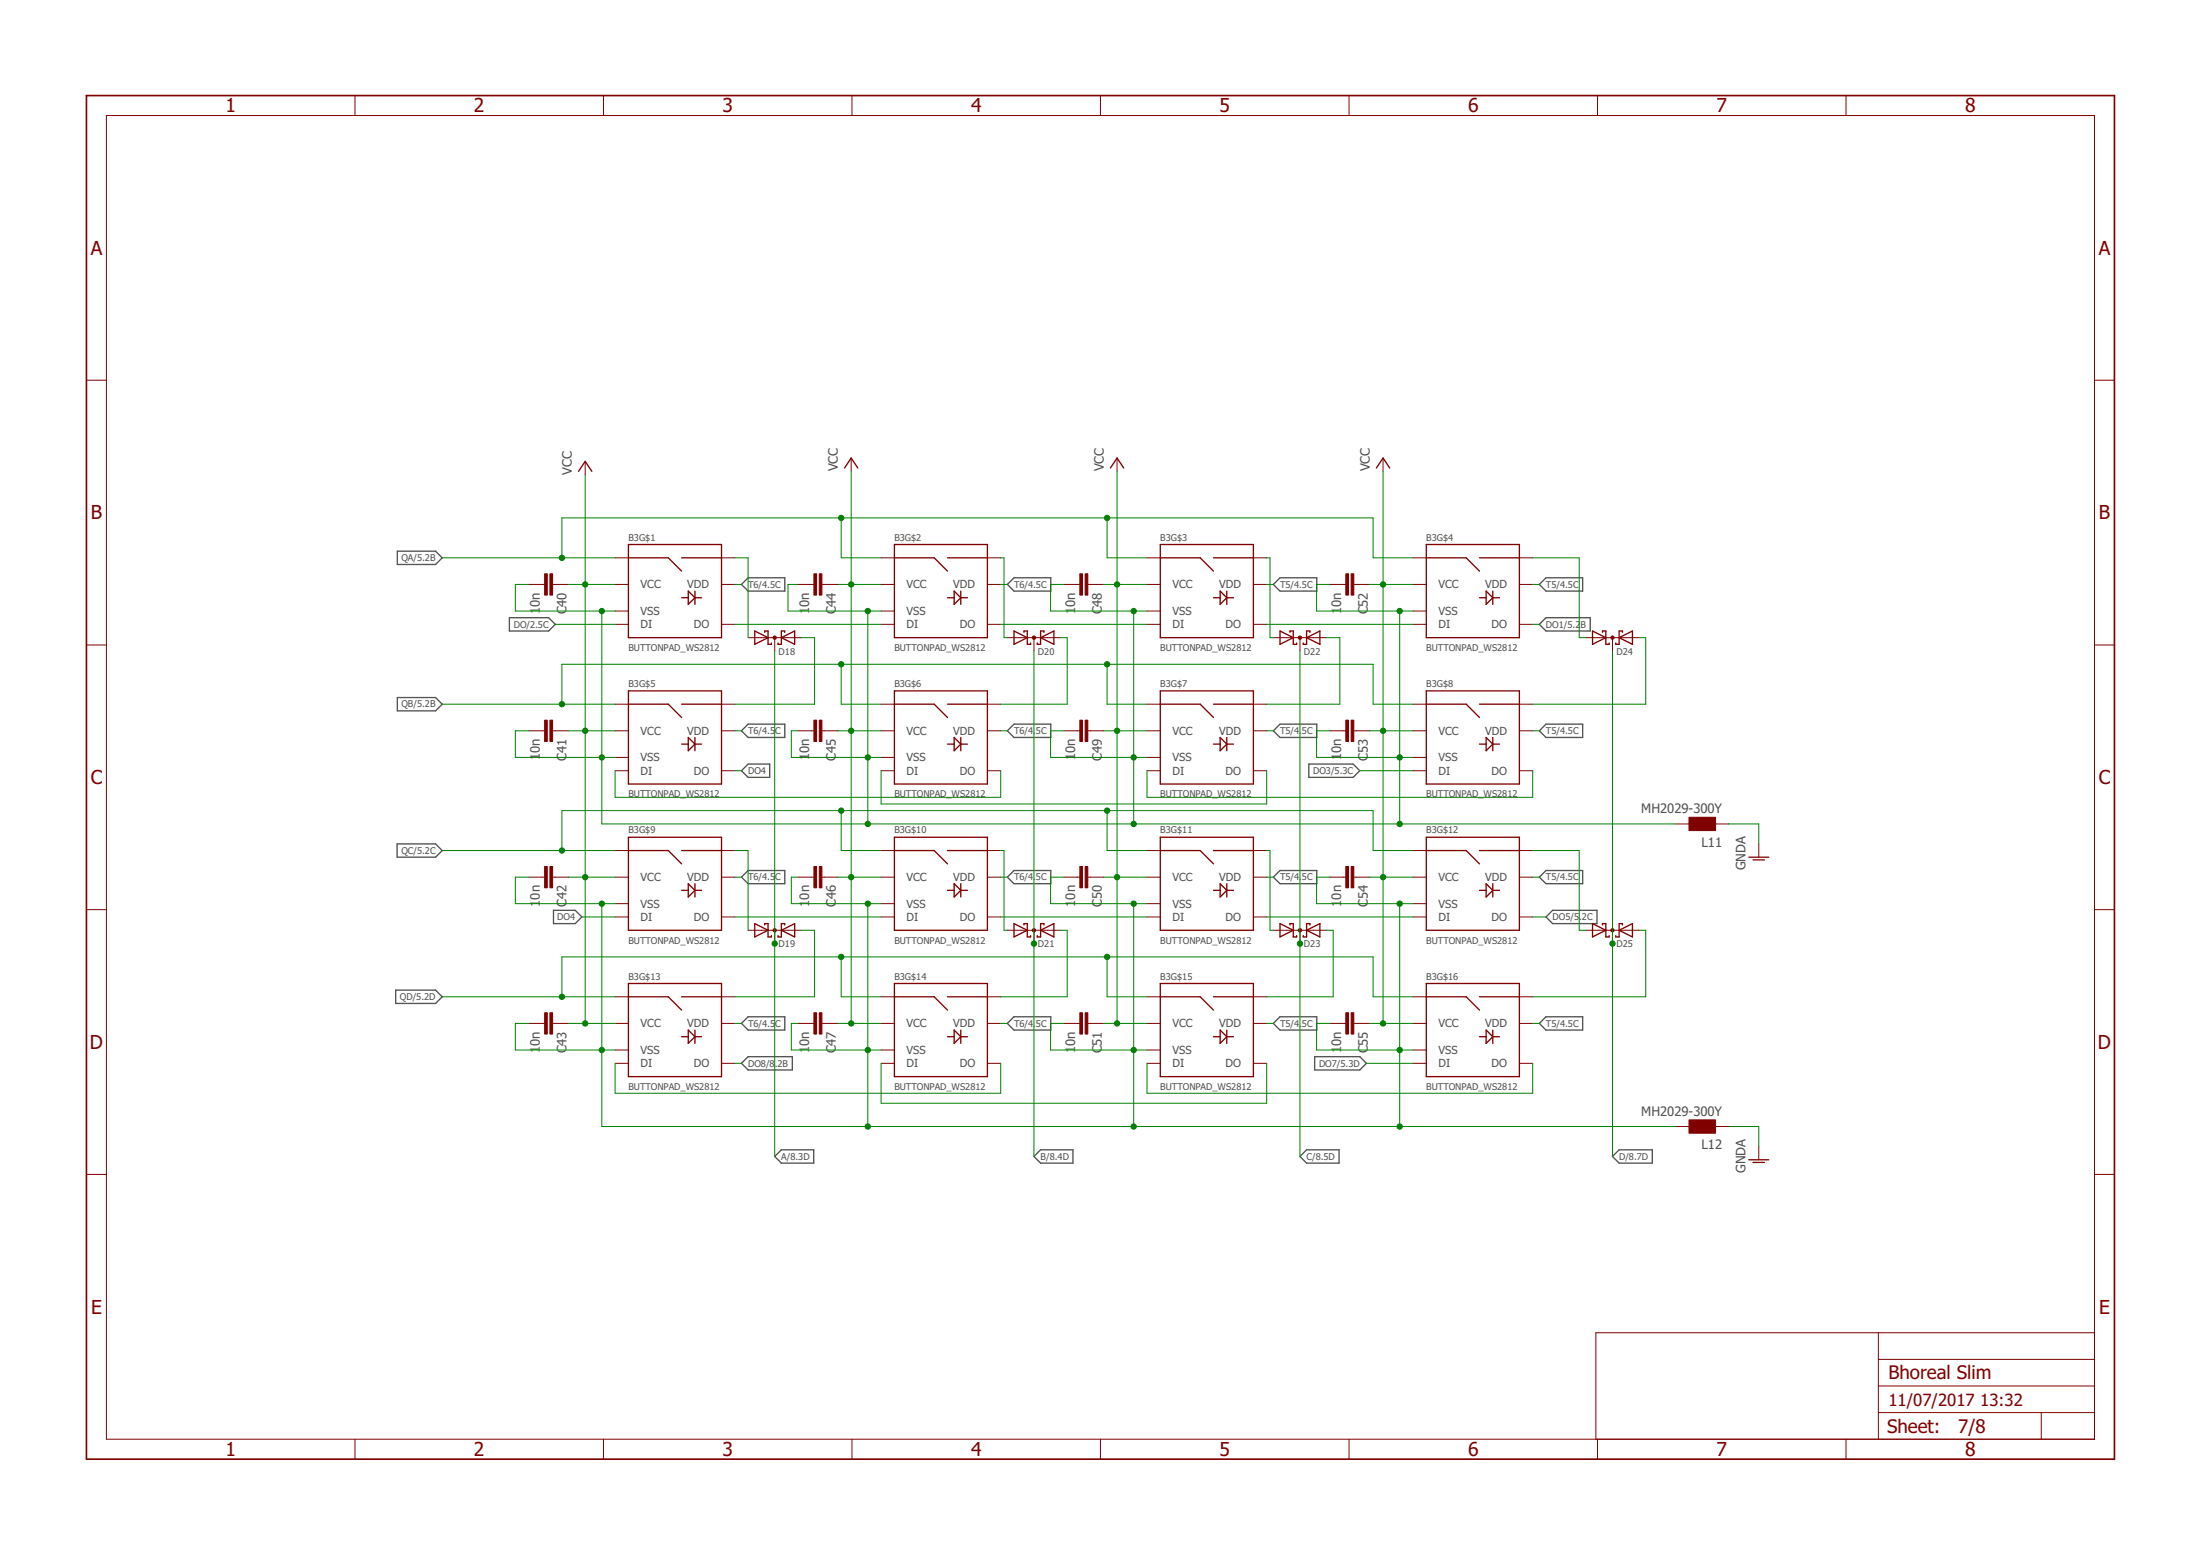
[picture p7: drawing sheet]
<svg xmlns="http://www.w3.org/2000/svg" width="420mm" height="297mm" viewBox="0 0 420 297" stroke-linecap="round" stroke-linejoin="round" font-family="sans-serif">
<g fill="none" stroke="#505050" stroke-width=".25">
<path d="M75.9 105.2h7.3l1.3 1.3-1.3 1.3h-7.3zM97.3 117.9h7.5l1.2 1.3-1.2 1.3h-7.5zM142.9 110.3h7v2.5h-7l-1.3-1.2zM193.7 110.3h7v2.5h-7l-1.3-1.2zM243.2 111.6l1.3-1.3h7v2.5h-7zM294 119.2l1.3-1.3h8.4v2.6h-8.4zM295.3 110.3h7v2.5h-7l-1.3-1.2zM75.9 133.2h7.3l1.3 1.2-1.3 1.3h-7.3zM142.9 138.2h7v2.6h-7l-1.3-1.3zM193.7 138.2h7v2.6h-7l-1.3-1.3zM243.2 139.5l1.3-1.3h7v2.6h-7zM294 139.5l1.3-1.3h7v2.6h-7z"/>
<path d="M141.6 147.1l1.3-1.2h4.1v2.5h-4.1zM250 145.9h8.4l1.3 1.2-1.3 1.3h-8.4zM75.8 161.1h7.4l1.3 1.3-1.3 1.2h-7.4zM105.7 173.8h4.2l1.2 1.2-1.2 1.3h-4.2zM142.9 166.2h7v2.5h-7l-1.3-1.3zM193.7 166.2h7v2.5h-7l-1.3-1.3zM243.2 167.4l1.3-1.2h7v2.5h-7zM294 167.4l1.3-1.2h7v2.5h-7zM295.3 175l1.2-1.2h8.5v2.5h-8.5zM75.6 189h7.6l1.3 1.3-1.3 1.3h-7.6zM142.9 194.1h7v2.5h-7l-1.3-1.2zM193.7 194.1h7v2.5h-7l-1.3-1.2z"/>
<path d="M243.2 195.4l1.3-1.3h7v2.5h-7zM294 195.4l1.3-1.3h7v2.5h-7zM141.6 203l1.3-1.3h8.4v2.6h-8.4zM198.7 219.5h6.2v2.5h-6.2l-1.2-1.2zM249.5 219.5h6.2v2.5h-6.2l-1.2-1.2zM251.1 201.7h8.6l1.3 1.3-1.3 1.3h-8.6zM309.2 219.5h6.4v2.5h-6.4l-1.2-1.2zM148 220.8l1.2-1.3h6.2v2.5h-6.2z"/>
</g>
<g fill="none" stroke="#800000" stroke-width=".25">
<path d="M110.5 90l1.3-1.9 1.2 1.9M161.3 89.3l1.3-1.9 1.2 1.9M212.1 89.3l1.2-1.9 1.3 1.9M262.9 89.3l1.2-1.9 1.3 1.9M120 103.9h17.8v17.8h-17.8zM120 106.5h7.6l2.6 2.5M130.2 106.5h7.6M130.2 114.1h1.2M131.4 112.8l1.3 1.3-1.3 1.3zM132.7 112.8v2.6M132.7 114.1h1.3M170.8 103.9h17.8v17.8h-17.8z"/>
<path d="M170.8 106.5h7.6l2.6 2.5M181 106.5h7.6M181 114.1h1.2M182.2 112.8l1.3 1.3-1.3 1.3zM183.5 114.1h1.3M183.5 112.8v2.6M221.6 103.9h17.8v17.8h-17.8zM221.6 106.5h7.6l2.6 2.5M231.8 106.5h7.6M231.8 114.1h1.2M233 112.8l1.3 1.3-1.3 1.3zM234.3 114.1h1.3"/>
<path d="M234.3 112.8v2.6M272.4 103.9h17.8v17.8h-17.8zM272.4 106.5h7.6l2.6 2.5M282.6 106.5h7.6M282.6 114.1h1.2M283.8 112.8l1.3 1.3-1.3 1.3zM285.1 114.1h1.3M285.1 112.8v2.6M120 131.9h17.8v17.8h-17.8zM120 134.4h7.6l2.6 2.6M130.2 134.4h7.6M144.1 120.5l2.6 1.2-2.6 1.3z"/>
<path d="M146 120.7v-.2h.7v2.5h.6v-.3M149.2 121.7l2.6-1.2v2.5zM149.9 120.7v-.2h-.7v2.5h-.6v-.3M170.8 131.9h17.8v17.8h-17.8zM170.8 134.4h7.6l2.6 2.6M181 134.4h7.6M193.7 120.5l2.5 1.2-2.5 1.3zM195.6 120.7v-.2h.6v2.5h.6v-.3M198.7 121.7l2.6-1.2v2.5zM199.4 120.7v-.2h-.7v2.5h-.6v-.3M221.6 131.9h17.8v17.8h-17.8zM221.6 134.4h7.6l2.6 2.6"/>
<path d="M231.8 134.4h7.6M244.5 120.5l2.5 1.2-2.5 1.3zM246.4 120.7v-.2h.6v2.5h.6v-.3M249.5 121.7l2.6-1.2v2.5zM250.2 120.7v-.2h-.7v2.5h-.6v-.3M272.4 131.9h17.8v17.8h-17.8zM272.4 134.4h7.6l2.6 2.6M282.6 134.4h7.6M304.1 120.5l2.6 1.2-2.6 1.3zM306 120.7v-.2h.7v2.5h.6v-.3M309.2 121.7l2.6-1.2v2.5zM309.9 120.7v-.2h-.7v2.5h-.6v-.3"/>
<path d="M120 159.8h17.8v17.8h-17.8zM130.2 142h1.2M131.4 140.8l1.3 1.2-1.3 1.3zM132.7 140.8v2.5M132.7 142h1.3M170.8 159.8h17.8v17.8h-17.8zM181 142h1.2M182.2 140.8l1.3 1.2-1.3 1.3zM183.5 140.8v2.5M183.5 142h1.3M221.6 159.8h17.8v17.8h-17.8zM231.8 142h1.2"/>
<path d="M233 140.8l1.3 1.2-1.3 1.3zM234.3 140.8v2.5M234.3 142h1.3M272.4 159.8h17.8v17.8h-17.8zM282.6 142h1.2M283.8 140.8l1.3 1.2-1.3 1.3zM285.1 140.8v2.5M285.1 142h1.3M120 162.4h7.6l2.6 2.5M130.2 162.4h7.6M130.2 170h1.2M131.4 168.7l1.3 1.3-1.3 1.2z"/>
<path d="M132.7 168.7v2.5M132.7 170h1.3M144.1 176.3l2.6 1.3-2.6 1.3zM146 176.6v-.3h.7v2.6h.6v-.3M149.2 177.6l2.6-1.3v2.6zM149.9 176.6v-.3h-.7v2.6h-.6v-.3M170.8 162.4h7.6l2.6 2.5M181 162.4h7.6M181 170h1.2M182.2 168.7l1.3 1.3-1.3 1.2zM183.5 168.7v2.5M183.5 170h1.3"/>
<path d="M193.7 176.3l2.5 1.3-2.5 1.3zM195.6 176.6v-.3h.6v2.6h.6v-.3M198.7 177.6l2.6-1.3v2.6zM199.4 176.6v-.3h-.7v2.6h-.6v-.3M221.6 162.4h7.6l2.6 2.5M231.8 162.4h7.6M231.8 170h1.2M233 168.7l1.3 1.3-1.3 1.2zM234.3 168.7v2.5M234.3 170h1.3M244.5 176.3l2.5 1.3-2.5 1.3zM246.4 176.6v-.3h.6v2.6h.6v-.3"/>
<path d="M249.5 177.6l2.6-1.3v2.6zM250.2 176.6v-.3h-.7v2.6h-.6v-.3M272.4 162.4h7.6l2.6 2.5M282.6 162.4h7.6M282.6 170h1.2M283.8 168.7l1.3 1.3-1.3 1.2zM285.1 168.7v2.5M285.1 170h1.3M304.1 176.3l2.6 1.3-2.6 1.3zM306 176.6v-.3h.7v2.6h.6v-.3M309.2 177.6l2.6-1.3v2.6zM309.9 176.6v-.3h-.7v2.6h-.6v-.3"/>
<path d="M334 163.6h3.8M334.8 164.1h2.2M120 187.7h17.8v17.8h-17.8zM120 190.3h7.6l2.6 2.5M130.2 190.3h7.6M130.2 197.9h1.2M131.4 196.6l1.3 1.3-1.3 1.3zM132.7 196.6v2.6M132.7 197.9h1.3M170.8 187.7h17.8v17.8h-17.8zM170.8 190.3h7.6l2.6 2.5M181 190.3h7.6"/>
<path d="M181 197.9h1.2M182.2 196.6l1.3 1.3-1.3 1.3zM183.5 196.6v2.6M183.5 197.9h1.3M221.6 187.7h17.8v17.8h-17.8zM221.6 190.3h7.6l2.6 2.5M231.8 190.3h7.6M231.8 197.9h1.2M233 196.6l1.3 1.3-1.3 1.3zM234.3 196.6v2.6M234.3 197.9h1.3M272.4 187.7h17.8v17.8h-17.8z"/>
<path d="M272.4 190.3h7.6l2.6 2.5M282.6 190.3h7.6M282.6 197.9h1.2M283.8 196.6l1.3 1.3-1.3 1.3zM285.1 196.6v2.6M285.1 197.9h1.3M334 221.4h3.8M334.8 221.9h2.2"/>
</g>
<g fill="none" stroke="#800000" stroke-width=".19">
<path d="M67.8 18.2v3.9M115.3 18.2v3.9M162.7 18.2v3.9M210.2 18.2v3.9M257.6 18.2v3.9M305.1 18.2v3.9M352.6 18.2v3.9M20.3 22.1h379.7v252.6h-379.7zM16.5 72.6h3.8M400 72.6h3.8M111.8 88.1v2.5M162.6 87.4v2.6"/>
<path d="M213.3 87.4v2.6M264.1 87.4v2.6M101 111.6h3M105.5 111.6h3.1M117.5 111.6h2.5M117.5 116.6h2.5M117.5 106.5h2.5M117.5 119.2h2.5M137.8 111.6h2.5M137.8 106.5h2.5M137.8 119.2h2.5M152.4 111.6h3"/>
<path d="M157 111.6h3M168.3 111.6h2.5M168.3 116.6h2.5M168.3 106.5h2.5M168.3 119.2h2.5M188.6 111.6h2.5M188.6 106.5h2.5M188.6 119.2h2.5M203.2 111.6h3M207.8 111.6h3M219.1 111.6h2.5M219.1 116.6h2.5"/>
<path d="M219.1 106.5h2.5M219.1 119.2h2.5M239.4 111.6h2.5M239.4 106.5h2.5M239.4 119.2h2.5M254 111.6h3M258.6 111.6h3M269.9 111.6h2.5M269.9 116.6h2.5M269.9 106.5h2.5M269.9 119.2h2.5M290.2 111.6h2.5"/>
<path d="M290.2 106.5h2.5M290.2 119.2h2.5M16.5 123.1h3.8M101 139.5h3M105.5 139.5h3.1M117.5 139.5h2.5M117.5 134.4h2.5M137.8 139.5h2.5M137.8 134.4h2.5M142.9 121.7h10.1M148 121.7v2.6M152.4 139.5h3"/>
<path d="M157 139.5h3M168.3 139.5h2.5M168.3 134.4h2.5M188.6 139.5h2.5M188.6 134.4h2.5M192.4 121.7h10.1M197.5 121.7v2.6M203.2 139.5h3M207.8 139.5h3M219.1 139.5h2.5M219.1 134.4h2.5M239.4 139.5h2.5"/>
<path d="M239.4 134.4h2.5M243.2 121.7h10.1M248.3 121.7v2.6M254 139.5h3M258.6 139.5h3M269.9 139.5h2.5M269.9 134.4h2.5M290.2 139.5h2.5M290.2 134.4h2.5M302.9 121.7h10.1M308 121.7v2.6M400 123.1h3.8"/>
<path d="M117.5 144.6h2.5M117.5 147.1h2.5M137.8 147.1h2.5M168.3 144.6h2.5M168.3 147.1h2.5M188.6 147.1h2.5M219.1 144.6h2.5M219.1 147.1h2.5M239.4 147.1h2.5M269.9 144.6h2.5M269.9 147.1h2.5M290.2 147.1h2.5"/>
<path d="M320 157.3h2.6M327.6 157.3h2.6M16.5 173.7h3.8M101 167.4h3M105.5 167.4h3.1M117.5 167.4h2.5M117.5 172.5h2.5M117.5 162.4h2.5M117.5 175h2.5M137.8 167.4h2.5M137.8 162.4h2.5M137.8 175h2.5"/>
<path d="M142.9 177.6h10.1M148 177.6v2.5M152.4 167.4h3M157 167.4h3M168.3 167.4h2.5M168.3 172.5h2.5M168.3 162.4h2.5M168.3 175h2.5M188.6 167.4h2.5M188.6 162.4h2.5M188.6 175h2.5M192.4 177.6h10.1"/>
<path d="M197.5 177.6v2.5M203.2 167.4h3M207.8 167.4h3M219.1 167.4h2.5M219.1 172.5h2.5M219.1 162.4h2.5M219.1 175h2.5M239.4 167.4h2.5M239.4 162.4h2.5M239.4 175h2.5M243.2 177.6h10.1M248.3 177.6v2.5"/>
<path d="M254 167.4h3M258.6 167.4h3M269.9 167.4h2.5M269.9 172.5h2.5M269.9 162.4h2.5M269.9 175h2.5M290.2 167.4h2.5M290.2 162.4h2.5M290.2 175h2.5M302.9 177.6h10.1M308 177.6v2.5M335.9 161.1v2.5"/>
<path d="M400 173.7h3.8M101 195.4h3M105.5 195.4h3.1M117.5 195.4h2.5M117.5 190.3h2.5M137.8 195.4h2.5M137.8 190.3h2.5M152.4 195.4h3M157 195.4h3M168.3 195.4h2.5M168.3 190.3h2.5M188.6 195.4h2.5"/>
<path d="M188.6 190.3h2.5M203.2 195.4h3M207.8 195.4h3M219.1 195.4h2.5M219.1 190.3h2.5M239.4 195.4h2.5M239.4 190.3h2.5M254 195.4h3M258.6 195.4h3M269.9 195.4h2.5M269.9 190.3h2.5M290.2 195.4h2.5"/>
<path d="M290.2 190.3h2.5M117.5 200.4h2.5M117.5 203h2.5M137.8 203h2.5M168.3 200.4h2.5M168.3 203h2.5M188.6 203h2.5M219.1 200.4h2.5M219.1 203h2.5M239.4 203h2.5M269.9 200.4h2.5M269.9 203h2.5"/>
<path d="M290.2 203h2.5M320 215.1h2.6M327.6 215.1h2.6M335.9 218.9v2.5M16.5 224.2h3.8M400 224.2h3.8M358.7 254.4v20.3M358.7 259.5h41.3M400 254.4h-95.2v20.3M67.8 274.7v3.9M115.3 274.7v3.9M162.7 274.7v3.9"/>
<path d="M210.2 274.7v3.9M257.6 274.7v3.9M305.1 274.7v3.9M352.6 274.7v3.9M358.7 269.7h41.3M358.7 264.6h41.3M389.8 269.7v5"/>
</g>
<g fill="#800000" stroke="#800000" stroke-width=".19">
<path d="M104 109.5h.5v4.1h-.5z"/>
<path d="M105 109.5h.5v4.1h-.5z"/>
<path d="M104 137.5h.5v4h-.5z"/>
<path d="M105 137.5h.5v4h-.5z"/>
<path d="M104 165.4h.5v4.1h-.5z"/>
<path d="M105 165.4h.5v4.1h-.5z"/>
<path d="M104 193.3h.5v4.1h-.5z"/>
<path d="M105 193.3h.5v4.1h-.5z"/>
<path d="M155.4 109.5h.6v4.1h-.6z"/>
<path d="M156.5 109.5h.5v4.1h-.5z"/>
<path d="M155.4 137.5h.6v4h-.6z"/>
<path d="M156.5 137.5h.5v4h-.5z"/>
<path d="M155.4 165.4h.6v4.1h-.6z"/>
<path d="M156.5 165.4h.5v4.1h-.5z"/>
<path d="M155.4 193.3h.6v4.1h-.6z"/>
<path d="M156.5 193.3h.5v4.1h-.5z"/>
<path d="M206.2 109.5h.5v4.1h-.5z"/>
<path d="M207.2 109.5h.6v4.1h-.6z"/>
<path d="M206.2 137.5h.5v4h-.5z"/>
<path d="M207.2 137.5h.6v4h-.6z"/>
<path d="M206.2 165.4h.5v4.1h-.5z"/>
<path d="M207.2 165.4h.6v4.1h-.6z"/>
<path d="M206.2 193.3h.5v4.1h-.5z"/>
<path d="M207.2 193.3h.6v4.1h-.6z"/>
<path d="M257 109.5h.5v4.1h-.5z"/>
<path d="M258 109.5h.6v4.1h-.6z"/>
<path d="M257 137.5h.5v4h-.5z"/>
<path d="M258 137.5h.6v4h-.6z"/>
<path d="M257 165.4h.5v4.1h-.5z"/>
<path d="M258 165.4h.6v4.1h-.6z"/>
<path d="M257 193.3h.5v4.1h-.5z"/>
<path d="M258 193.3h.6v4.1h-.6z"/>
<path d="M322.6 156h5v2.6h-5z"/>
<path d="M322.6 213.8h5v2.5h-5z"/>
</g>
<g fill="#800000" stroke="#800000" stroke-width=".19">
<circle cx="148" cy="121.7" r=".33"/>
<circle cx="147.9" cy="177.6" r=".33"/>
<circle cx="197.5" cy="121.7" r=".33"/>
<circle cx="197.5" cy="177.6" r=".32"/>
<circle cx="248.3" cy="121.7" r=".33"/>
<circle cx="248.3" cy="177.6" r=".33"/>
<circle cx="307.9" cy="121.7" r=".33"/>
<circle cx="307.9" cy="177.6" r=".33"/>
</g>
<path d="M16.5 18.2h387.3v260.4h-387.3z" fill="none" stroke="#800000" stroke-width=".32"/>
<g fill="none" stroke="#008000" stroke-width=".19">
<path d="M111.8 90.6v104.8M160.7 98.9v7.6h7.6M162.6 90v105.4M211.4 98.9v7.6h7.7M213.3 90v105.4M264.1 90v105.4M84.5 106.5h33M101 111.6h-2.6v5h19.1M106 119.2h11.5M107.3 106.5v-7.6h154.9v7.6h7.7M108.6 111.6h8.9M114.9 116.6v40.7h205.1"/>
<path d="M140.3 119.2h28M140.3 111.6h1.3M140.3 106.5h2.6v15.2M152.4 111.6h-1.9v5h17.8M160 111.6h8.3M165.7 116.6v40.7M191.1 119.2h28M191.1 111.6h1.3M191.1 106.5h.6v15.2h.7M203.2 111.6h-2.6v5h18.5M210.8 111.6h8.3M216.5 116.6v40.7"/>
<path d="M241.9 119.2h28M241.9 111.6h1.3M241.9 106.5h.6v15.2h.7M254 111.6h-2.6v5h18.5M261.6 111.6h8.3M267.3 116.6v40.7M292.7 119.2h1.3M292.7 111.6h1.3M292.7 106.5h8.9v15.2h1.3M84.5 134.4h33M101 139.5h-2.6v5.1h19.1M107.3 134.4v-7.6h154.9v7.6h7.7"/>
<path d="M108.6 139.5h8.9M140.3 139.5h1.3M148 124.3v96.5M152.4 139.5h-1.3v5.1h17.2M153 121.7h2.6v12.7h-15.3M160 139.5h8.3M160.7 126.8v7.6h7.6M191.1 139.5h1.3M197.5 124.3v96.5M202.5 121.7h1.3v12.7h-12.7M203.2 139.5h-2.6v5.1h18.5M210.8 139.5h8.3"/>
<path d="M211.4 126.8v7.6h7.7M241.9 139.5h1.3M248.3 124.3v96.5M253.3 121.7h2.6v12.7h-14M254 139.5h-2.6v5.1h18.5M261.6 139.5h8.3M292.7 139.5h1.3M308 124.3v96.5M313 121.7h1.3v12.7h-21.6M117.5 147.1v5.1h73.6v-5.1M140.3 147.1h1.3M160.7 154.7v7.7h7.6"/>
<path d="M168.3 147.1v6.4h73.6v-6.4M211.4 154.7v7.7h7.7M219.1 147.1v5.1h73.6v-5.1M259.7 147.1h10.2M330.2 157.3h5.7v3.8M84.5 162.4h33M101 167.4h-2.6v5.1h19.1M107.3 162.4v-7.7h154.9v7.7h7.7M108.6 167.4h8.9M111.1 175h6.4M114.9 172.5v42.6h205.1M140.3 175h28"/>
<path d="M140.3 167.4h1.3M140.3 162.4h2.6v15.2M152.4 167.4h-1.3v5.1h17.2M153 177.6h2.6v12.7h-15.3M160 167.4h8.3M165.7 172.5v42.6M191.1 175h28M191.1 167.4h1.3M191.1 162.4h.6v15.2h.7M202.5 177.6h1.3v12.7h-12.7M203.2 167.4h-2.6v5.1h18.5M210.8 167.4h8.3"/>
<path d="M216.5 172.5v42.6M241.9 175h28M241.9 167.4h1.3M241.9 162.4h.6v15.2h.7M253.3 177.6h1.3v12.7h-12.7M254 167.4h-2.6v5.1h18.5M261.6 167.4h8.3M267.3 172.5v42.6M292.7 175h2.6M292.7 167.4h1.3M292.7 162.4h8.9v15.2h1.3M313 177.6h1.3v12.7h-21.6"/>
<path d="M84.5 190.3h33M101 195.4h-2.6v5h19.1M107.3 190.3v-7.6h154.9v7.6h7.7M108.6 195.4h8.9M140.3 195.4h1.3M152.4 195.4h-1.3v5h17.2M160 195.4h8.3M160.7 182.7v7.6h7.6M191.1 195.4h1.3M203.2 195.4h-2.6v5h18.5M210.8 195.4h8.3M211.4 182.7v7.6h7.7"/>
<path d="M241.9 195.4h1.3M254 195.4h-2.6v5h18.5M261.6 195.4h8.3M292.7 195.4h1.3M117.5 203v5.7h73.6v-5.7M140.3 203h1.3M168.3 203v7.6h73.6v-7.6M219.1 203v5.7h73.6v-5.7M261 203h8.9M330.2 215.1h5.7v3.8"/>
</g>
<g fill="#008000" stroke="#008000" stroke-width=".19">
<circle cx="148" cy="180.1" r=".51"/>
<circle cx="197.5" cy="180.1" r=".51"/>
<circle cx="248.3" cy="180.1" r=".51"/>
<circle cx="308" cy="180.1" r=".51"/>
<circle cx="111.8" cy="111.6" r=".51"/>
<circle cx="111.8" cy="195.4" r=".51"/>
<circle cx="111.8" cy="139.5" r=".51"/>
<circle cx="111.8" cy="167.4" r=".51"/>
<circle cx="162.6" cy="195.4" r=".51"/>
<circle cx="162.6" cy="167.4" r=".51"/>
<circle cx="162.6" cy="139.5" r=".51"/>
<circle cx="162.6" cy="111.6" r=".51"/>
<circle cx="213.3" cy="195.4" r=".51"/>
<circle cx="213.3" cy="111.6" r=".51"/>
<circle cx="213.3" cy="139.5" r=".51"/>
<circle cx="213.3" cy="167.4" r=".51"/>
<circle cx="264.1" cy="195.4" r=".51"/>
<circle cx="264.1" cy="111.6" r=".51"/>
<circle cx="264.1" cy="139.5" r=".51"/>
<circle cx="264.1" cy="167.4" r=".51"/>
<circle cx="160.7" cy="98.9" r=".51"/>
<circle cx="211.4" cy="98.9" r=".51"/>
<circle cx="107.3" cy="106.5" r=".51"/>
<circle cx="107.3" cy="134.4" r=".51"/>
<circle cx="160.7" cy="126.8" r=".51"/>
<circle cx="211.4" cy="126.8" r=".51"/>
<circle cx="107.3" cy="162.4" r=".51"/>
<circle cx="160.7" cy="154.7" r=".51"/>
<circle cx="211.4" cy="154.7" r=".51"/>
<circle cx="107.3" cy="190.3" r=".51"/>
<circle cx="160.7" cy="182.7" r=".51"/>
<circle cx="211.4" cy="182.7" r=".51"/>
<circle cx="216.5" cy="144.6" r=".51"/>
<circle cx="216.5" cy="157.3" r=".51"/>
<circle cx="267.3" cy="144.6" r=".51"/>
<circle cx="267.3" cy="157.3" r=".51"/>
<circle cx="165.7" cy="144.6" r=".51"/>
<circle cx="165.7" cy="157.3" r=".51"/>
<circle cx="114.9" cy="144.6" r=".51"/>
<circle cx="114.9" cy="116.6" r=".51"/>
<circle cx="165.7" cy="116.6" r=".51"/>
<circle cx="216.5" cy="116.6" r=".51"/>
<circle cx="267.3" cy="116.6" r=".51"/>
<circle cx="216.5" cy="200.4" r=".51"/>
<circle cx="165.7" cy="200.4" r=".51"/>
<circle cx="267.3" cy="200.4" r=".51"/>
<circle cx="114.9" cy="200.4" r=".51"/>
<circle cx="216.5" cy="215.1" r=".51"/>
<circle cx="267.3" cy="215.1" r=".51"/>
<circle cx="165.7" cy="215.1" r=".51"/>
<circle cx="216.5" cy="172.5" r=".51"/>
<circle cx="267.3" cy="172.5" r=".51"/>
<circle cx="114.9" cy="172.5" r=".51"/>
<circle cx="165.7" cy="172.5" r=".51"/>
</g>
<g font-size="3.7" fill="#800000">
<text x="43.1" y="21.4">1</text>
<text x="90.5" y="21.4">2</text>
<text x="138" y="21.4">3</text>
<text x="185.4" y="21.4">4</text>
<text x="232.9" y="21.4">5</text>
<text x="280.4" y="21.4">6</text>
<text x="327.8" y="21.4">7</text>
<text x="375.3" y="21.4">8</text>
<text x="17.3" y="48.6">A</text>
<text x="400.8" y="48.6">A</text>
<text x="17.3" y="99.1">B</text>
<text x="400.8" y="99.1">B</text>
<text x="17.3" y="149.7">C</text>
<text x="400.8" y="149.7">C</text>
<text x="17.2" y="200.2">D</text>
<text x="400.7" y="200.2">D</text>
<text x="17.4" y="250.8">E</text>
<text x="400.9" y="250.8">E</text>
<text x="43.1" y="277.9">1</text>
<text x="90.5" y="277.9">2</text>
<text x="138" y="277.9">3</text>
<text x="185.4" y="277.9">4</text>
<text x="232.9" y="277.9">5</text>
<text x="280.4" y="277.9">6</text>
<text x="327.8" y="277.9">7</text>
<text x="375.3" y="277.9">8</text>
</g>
<g font-size="3.6" fill="#800000">
<text x="360.6" y="263.3">Bhoreal Slim</text>
<text x="360.4" y="273.6">Sheet:</text>
<text x="374" y="273.5">7/8</text>
</g>
<g font-size="3.2" fill="#800000">
<text x="360.6" y="268.4">11/07/2017</text>
<text x="378.2" y="268.4">13:32</text>
</g>
<g font-size="2.5" fill="#505050">
<text x="160" y="90" transform="rotate(-90 160 90)">VCC</text>
<text x="210.8" y="90" transform="rotate(-90 210.8 90)">VCC</text>
<text x="261.6" y="90" transform="rotate(-90 261.6 90)">VCC</text>
<text x="109.2" y="90.6" transform="rotate(-90 109.2 90.6)">VCC</text>
<text x="103.1" y="117.2" transform="rotate(-90 103.1 117.2)">10n</text>
<text x="108.2" y="117.3" transform="rotate(-90 108.2 117.3)">C40</text>
<text x="154.6" y="117.2" transform="rotate(-90 154.6 117.2)">10n</text>
<text x="159.6" y="117.3" transform="rotate(-90 159.6 117.3)">C44</text>
<text x="205.3" y="117.2" transform="rotate(-90 205.3 117.2)">10n</text>
<text x="210.4" y="117.3" transform="rotate(-90 210.4 117.3)">C48</text>
<text x="256.1" y="117.2" transform="rotate(-90 256.1 117.2)">10n</text>
<text x="261.2" y="117.3" transform="rotate(-90 261.2 117.3)">C52</text>
<text x="103.1" y="145.1" transform="rotate(-90 103.1 145.1)">10n</text>
<text x="108.2" y="145.2" transform="rotate(-90 108.2 145.2)">C41</text>
<text x="154.6" y="145.1" transform="rotate(-90 154.6 145.1)">10n</text>
<text x="159.6" y="145.2" transform="rotate(-90 159.6 145.2)">C45</text>
<text x="205.3" y="145.1" transform="rotate(-90 205.3 145.1)">10n</text>
<text x="210.4" y="145.2" transform="rotate(-90 210.4 145.2)">C49</text>
<text x="256.1" y="145.1" transform="rotate(-90 256.1 145.1)">10n</text>
<text x="261.2" y="145.2" transform="rotate(-90 261.2 145.2)">C53</text>
<text x="313.4" y="155.2">MH2029-300Y</text>
<text x="324.9" y="161.6">L11</text>
<text x="333.3" y="166.2" transform="rotate(-90 333.3 166.2)">GNDA</text>
<text x="103.1" y="173.1" transform="rotate(-90 103.1 173.1)">10n</text>
<text x="108.2" y="173.2" transform="rotate(-90 108.2 173.2)">C42</text>
<text x="154.6" y="173.1" transform="rotate(-90 154.6 173.1)">10n</text>
<text x="159.6" y="173.2" transform="rotate(-90 159.6 173.2)">C46</text>
<text x="205.3" y="173.1" transform="rotate(-90 205.3 173.1)">10n</text>
<text x="210.4" y="173.2" transform="rotate(-90 210.4 173.2)">C50</text>
<text x="256.1" y="173.1" transform="rotate(-90 256.1 173.1)">10n</text>
<text x="261.2" y="173.2" transform="rotate(-90 261.2 173.2)">C54</text>
<text x="103.1" y="201" transform="rotate(-90 103.1 201)">10n</text>
<text x="108.2" y="201.1" transform="rotate(-90 108.2 201.1)">C43</text>
<text x="154.6" y="201" transform="rotate(-90 154.6 201)">10n</text>
<text x="159.6" y="201.1" transform="rotate(-90 159.6 201.1)">C47</text>
<text x="205.3" y="201" transform="rotate(-90 205.3 201)">10n</text>
<text x="210.4" y="201.1" transform="rotate(-90 210.4 201.1)">C51</text>
<text x="256.1" y="201" transform="rotate(-90 256.1 201)">10n</text>
<text x="261.2" y="201.1" transform="rotate(-90 261.2 201.1)">C55</text>
<text x="313.4" y="213">MH2029-300Y</text>
<text x="324.9" y="219.4">L12</text>
<text x="333.3" y="223.9" transform="rotate(-90 333.3 223.9)">GNDA</text>
</g>
<g font-size="2.1" fill="#505050">
<text x="122.3" y="112.3">VCC</text>
<text x="131.3" y="112.3">VDD</text>
<text x="173.1" y="112.3">VCC</text>
<text x="182.1" y="112.3">VDD</text>
<text x="223.9" y="112.3">VCC</text>
<text x="232.8" y="112.3">VDD</text>
<text x="274.7" y="112.3">VCC</text>
<text x="283.6" y="112.3">VDD</text>
<text x="122.3" y="117.4">VSS</text>
<text x="122.3" y="119.9">DI</text>
<text x="132.5" y="119.9">DO</text>
<text x="173.1" y="117.4">VSS</text>
<text x="173.1" y="119.9">DI</text>
<text x="183.3" y="119.9">DO</text>
<text x="223.9" y="117.4">VSS</text>
<text x="223.9" y="119.9">DI</text>
<text x="234.1" y="119.9">DO</text>
<text x="274.7" y="117.4">VSS</text>
<text x="274.7" y="119.9">DI</text>
<text x="284.9" y="119.9">DO</text>
<text x="122.3" y="140.3">VCC</text>
<text x="131.3" y="140.3">VDD</text>
<text x="173.1" y="140.3">VCC</text>
<text x="182.1" y="140.3">VDD</text>
<text x="223.9" y="140.3">VCC</text>
<text x="232.8" y="140.3">VDD</text>
<text x="274.7" y="140.3">VCC</text>
<text x="283.6" y="140.3">VDD</text>
<text x="122.3" y="145.3">VSS</text>
<text x="122.3" y="147.9">DI</text>
<text x="132.5" y="147.9">DO</text>
<text x="173.1" y="145.3">VSS</text>
<text x="173.1" y="147.9">DI</text>
<text x="183.3" y="147.9">DO</text>
<text x="223.9" y="145.3">VSS</text>
<text x="223.9" y="147.9">DI</text>
<text x="234.1" y="147.9">DO</text>
<text x="274.7" y="145.3">VSS</text>
<text x="274.7" y="147.9">DI</text>
<text x="284.9" y="147.9">DO</text>
<text x="122.3" y="173.3">VSS</text>
<text x="122.3" y="168.2">VCC</text>
<text x="131.3" y="168.2">VDD</text>
<text x="173.1" y="173.3">VSS</text>
<text x="173.1" y="168.2">VCC</text>
<text x="182.1" y="168.2">VDD</text>
<text x="223.9" y="173.3">VSS</text>
<text x="223.9" y="168.2">VCC</text>
<text x="232.8" y="168.2">VDD</text>
<text x="274.7" y="173.3">VSS</text>
<text x="274.7" y="168.2">VCC</text>
<text x="283.6" y="168.2">VDD</text>
<text x="122.3" y="175.8">DI</text>
<text x="132.5" y="175.8">DO</text>
<text x="173.1" y="175.8">DI</text>
<text x="183.3" y="175.8">DO</text>
<text x="223.9" y="175.8">DI</text>
<text x="234.1" y="175.8">DO</text>
<text x="274.7" y="175.8">DI</text>
<text x="284.9" y="175.8">DO</text>
<text x="122.3" y="196.1">VCC</text>
<text x="131.3" y="196.1">VDD</text>
<text x="173.1" y="196.1">VCC</text>
<text x="182.1" y="196.1">VDD</text>
<text x="223.9" y="196.1">VCC</text>
<text x="232.8" y="196.1">VDD</text>
<text x="274.7" y="196.1">VCC</text>
<text x="283.6" y="196.1">VDD</text>
<text x="122.3" y="201.2">VSS</text>
<text x="122.3" y="203.8">DI</text>
<text x="132.5" y="203.8">DO</text>
<text x="173.1" y="201.2">VSS</text>
<text x="173.1" y="203.8">DI</text>
<text x="183.3" y="203.8">DO</text>
<text x="223.9" y="201.2">VSS</text>
<text x="223.9" y="203.8">DI</text>
<text x="234.1" y="203.8">DO</text>
<text x="274.7" y="201.2">VSS</text>
<text x="274.7" y="203.8">DI</text>
<text x="284.9" y="203.8">DO</text>
</g>
<g font-size="1.8" fill="#505050">
<text x="76.7" y="107.1">QA/5.2B</text>
<text x="120" y="103.2">B3G$1</text>
<text x="170.8" y="103.2">B3G$2</text>
<text x="221.6" y="103.2">B3G$3</text>
<text x="272.4" y="103.2">B3G$4</text>
<text x="142.9" y="112.2">T6/4.5C</text>
<text x="193.7" y="112.2">T6/4.5C</text>
<text x="244.5" y="112.2">T5/4.5C</text>
<text x="295.3" y="112.2">T5/4.5C</text>
<text x="98.1" y="119.8">DO/2.5C</text>
<text x="295.3" y="119.8">DO1/5.2</text>
<text x="301.8" y="119.8">B</text>
<text x="120" y="124.3">BUTTONPAD_WS2812</text>
<text x="148.7" y="125">D18</text>
<text x="170.8" y="124.3">BUTTONPAD_WS2812</text>
<text x="198.2" y="125">D20</text>
<text x="221.6" y="124.3">BUTTONPAD_WS2812</text>
<text x="249" y="125">D22</text>
<text x="272.4" y="124.3">BUTTONPAD_WS2812</text>
<text x="308.7" y="125">D24</text>
<text x="120" y="131.1">B3G$5</text>
<text x="170.8" y="131.1">B3G$6</text>
<text x="221.6" y="131.1">B3G$7</text>
<text x="272.4" y="131.1">B3G$8</text>
<text x="76.7" y="135.1">QB/5.2B</text>
<text x="142.9" y="140.1">T6/4.5</text>
<text x="148" y="140.1">C</text>
<text x="193.7" y="140.1">T6/4.</text>
<text x="197.9" y="140.1">5C</text>
<text x="244.5" y="140.1">T5/4.</text>
<text x="248.6" y="140.1">5C</text>
<text x="295.3" y="140.1">T5/4.5C</text>
<text x="142.9" y="147.8">DO4</text>
<text x="250.8" y="147.8">DO3/5.3C</text>
<text x="120" y="152.2">BUTTONPAD_WS2812</text>
<text x="170.8" y="152.2">BUTTONPAD_WS2812</text>
<text x="221.6" y="152.2">BUTTONPAD_WS2812</text>
<text x="272.4" y="152.2">BUTTONPAD_WS2812</text>
<text x="120" y="159.1">B3G$9</text>
<text x="170.8" y="159.1">B3G$10</text>
<text x="221.6" y="159.1">B3G$11</text>
<text x="272.4" y="159.1">B3G$12</text>
<text x="76.7" y="163">QC/5.2C</text>
<text x="142.9" y="168.1">T6/4.5</text>
<text x="148" y="168.1">C</text>
<text x="193.7" y="168.1">T6/4.</text>
<text x="197.9" y="168.1">5C</text>
<text x="244.5" y="168.1">T5/4.</text>
<text x="248.6" y="168.1">5C</text>
<text x="295.3" y="168.1">T5/4.5C</text>
<text x="106.4" y="175.7">DO4</text>
<text x="296.5" y="175.7">DO5/5.</text>
<text x="302.1" y="175.7">2C</text>
<text x="120" y="180.1">BUTTONPAD_WS2812</text>
<text x="148.7" y="180.9">D19</text>
<text x="170.8" y="180.1">BUTTONPAD_WS2812</text>
<text x="198.2" y="180.9">D21</text>
<text x="221.6" y="180.1">BUTTONPAD_WS2812</text>
<text x="249" y="180.9">D23</text>
<text x="272.4" y="180.1">BUTTONPAD_WS2812</text>
<text x="308.7" y="180.9">D25</text>
<text x="76.4" y="190.9">QD/5.2D</text>
<text x="120" y="187">B3G$13</text>
<text x="170.8" y="187">B3G$14</text>
<text x="221.6" y="187">B3G$15</text>
<text x="272.4" y="187">B3G$16</text>
<text x="142.9" y="196">T6/4.5</text>
<text x="148" y="196">C</text>
<text x="193.7" y="196">T6/4.</text>
<text x="197.9" y="196">5C</text>
<text x="244.5" y="196">T5/4.</text>
<text x="248.6" y="196">5C</text>
<text x="295.3" y="196">T5/4.5C</text>
<text x="142.9" y="203.6">DO8/8.</text>
<text x="148.5" y="203.6">2B</text>
<text x="251.9" y="203.6">DO7/5.3D</text>
<text x="120" y="208.1">BUTTONPAD_WS2812</text>
<text x="170.8" y="208.1">BUTTONPAD_WS2812</text>
<text x="221.6" y="208.1">BUTTONPAD_WS2812</text>
<text x="272.4" y="208.1">BUTTONPAD_WS2812</text>
<text x="149.2" y="221.4">A/8.3D</text>
<text x="198.7" y="221.4">B/8.4D</text>
<text x="249.5" y="221.4">C/8.5D</text>
<text x="309.2" y="221.4">D/8.7D</text>
</g>
</svg>
